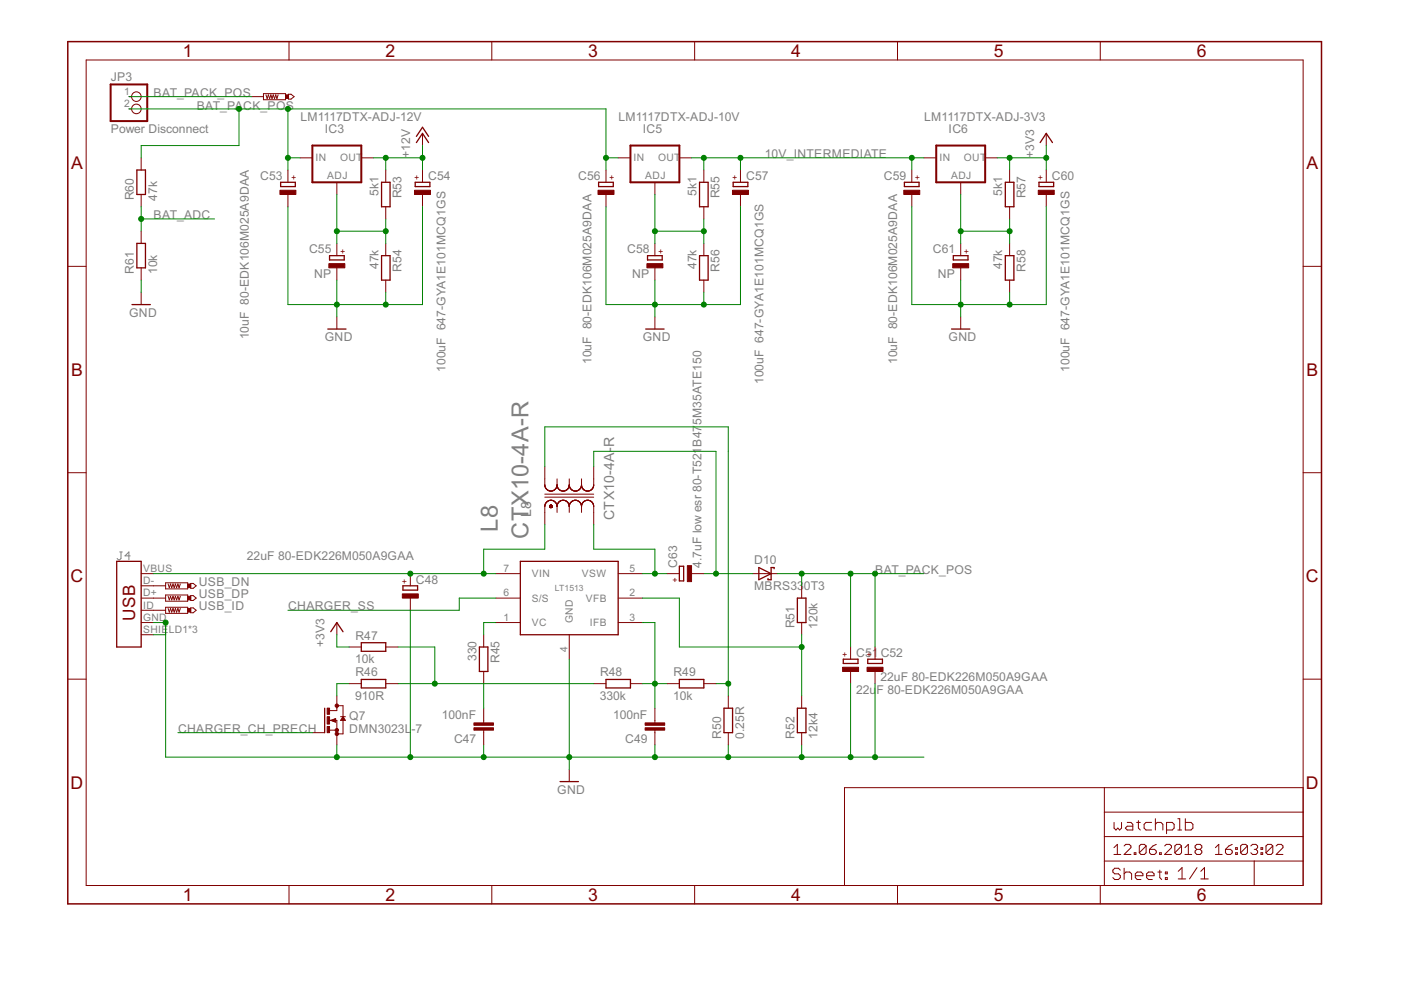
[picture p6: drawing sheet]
<svg xmlns="http://www.w3.org/2000/svg" width="297mm" height="210mm" viewBox="0 0 297 210" stroke-linecap="round" stroke-linejoin="round" font-family="sans-serif">
<path d="M25.4 117h.5M25.7 117v1.4l-.3 .3h-.3l-.3-.3M27.6 117.9h-1.1l.8-.9v1.7" fill="none" stroke="#808080" stroke-width=".21"/>
<path d="M23.5 17.9h7.7v7.8h-7.7zM66.2 30.9h10.4v7.8h-10.4zM133.7 30.9h10.3v7.8h-10.3zM198.5 30.9h10.4v7.8h-10.4z" fill="none" stroke="#800000" stroke-width=".42"/>
<g fill="none" stroke="#800000" stroke-width=".21">
<path d="M18.3 12.7h258v175h-258zM55.9 19.9h4.6v1.2h-4.6zM61.2 20h.5l.7 .5-.7 .5h-.5zM61.3 8.8v3.9M104.3 8.8v3.9M147.3 8.8v3.9M190.3 8.8v3.9M233.3 8.8v3.9M27.3 20.5h.6M27.3 23.1h.6M29.9 33.5v2.5M53.3 20.5h2.6"/>
<path d="M56.4 20.1l.2 .8 .3-.8 .3 .8 .2-.8 .3 .8 .2-.8 .3 .8 .3-.8 .2 .8 .3-.8M61 36v2.7M63.6 33.5h2.6M71.4 38.7v2.5M76.6 33.5h2.6M81.8 36v2.7M89.6 28.3v2.6M89.6 36v2.7M128.5 36v2.7M131.1 33.5h2.6M138.9 38.7v2.5M144 33.5h2.6"/>
<path d="M149.2 36v2.7M157 36v2.7M193.3 36v2.7M195.9 33.5h2.6M203.7 38.7v2.5M208.9 33.5h2.6M214.1 36v2.7M221.8 28.3v2.6M221.8 36v2.7M14.4 56.5h3.9M29.9 41.2v2.6M29.9 49v2.6"/>
<path d="M29.9 56.8v2.6M61 41.2v2.6M71.4 51.6v2.6M71.4 56.8v2.6M81.8 43.8v2.6M81.8 51.6v2.6M81.8 59.4v2.6M89.6 41.2v2.6M128.5 41.2v2.6M138.9 51.6v2.6M138.9 56.8v2.6M149.2 43.8v2.6"/>
<path d="M149.2 51.6v2.6M149.2 59.4v2.6M157 41.2v2.6M193.3 41.2v2.6M203.7 51.6v2.6M203.7 56.8v2.6M214.1 43.8v2.6M214.1 51.6v2.6M214.1 59.4v2.6M221.8 41.2v2.6M276.3 56.5h3.9M29.9 62v2.6"/>
<path d="M71.4 67.2v2.6M138.9 67.2v2.6M203.7 67.2v2.6M115.5 98.9v3.9a1.3 1.3 0 0 0 1.3 1.3 1.3 1.3 0 0 0 1.3-1.3M125.9 98.9v3.9a1.29 1.29 0 0 1-1.3 1.3 1.29 1.29 0 0 1-1.3-1.3M14.4 100.2h3.9M115.5 104.8h10.4M115.5 105.4h10.4M118.1 107.4a1.3 1.3 0 0 0-1.3-1.3 1.3 1.3 0 0 0-1.3 1.3v3.9M118.1 107.4a1.29 1.29 0 0 1 1.3-1.3 1.29 1.29 0 0 1 1.3 1.3M118.1 102.8a1.29 1.29 0 0 0 1.3 1.3 1.29 1.29 0 0 0 1.3-1.3M118.1 101.5v1.3"/>
<path d="M118.1 107.4v1.2M120.7 107.4a1.3 1.3 0 0 1 1.3-1.3 1.3 1.3 0 0 1 1.3 1.3M120.7 102.8a1.3 1.3 0 0 0 1.3 1.3 1.3 1.3 0 0 0 1.3-1.3M120.7 101.5v1.3M120.7 107.4v1.2M123.3 107.4a1.29 1.29 0 0 1 1.3-1.3 1.29 1.29 0 0 1 1.3 1.3v3.9M123.3 101.5v1.3M123.3 107.4v1.2M276.3 100.2h3.9M29.9 121.6h2.6M29.9 126.8h5.2M29.9 132h2.6"/>
<path d="M29.9 124.2h5.2M29.9 129.4h5.2M29.9 134.6h2.6M35.1 123.6h4.7v1.3h-4.7zM35.1 126.2h4.7v1.3h-4.7zM35.1 128.8h4.7v1.2h-4.7zM35.6 129l.3 .8 .3-.8 .2 .8 .3-.8 .2 .8 .3-.8 .2 .8 .3-.8 .3 .8 .2-.8M35.6 126.4l.3 .8 .3-.8 .2 .8 .3-.8 .2 .8 .3-.8 .2 .8 .3-.8 .3 .8 .2-.8M35.6 123.8l.3 .8 .3-.8 .2 .8 .3-.8 .2 .8 .3-.8 .2 .8 .3-.8 .3 .8 .2-.8M40.4 123.7h.6l.6 .5-.6 .5h-.6zM40.4 126.3h.6l.6 .5-.6 .5h-.6zM40.4 128.9h.6l.6 .5-.6 .5h-.6z"/>
<path d="M71.4 132v2.6M74 137.2h2.6M81.8 137.2h2.6M87 121.6v2.6M87 126.8v2.6M102.6 134.6v2.6M105.1 121.6h5.2M105.1 126.8h5.2M105.1 132h5.2M120.7 134.6v5.2M131.1 121.6h5.1M131.1 126.8h5.1"/>
<path d="M131.1 132h5.1M141.4 121.6h2.6M146.6 121.6h2.6M159.6 121.6h5.2M170 124.2v2.6M170 132v2.6M180.3 137.2v2.6M185.5 137.2v2.6M14.4 144h3.9M66.2 155.3h2.6M69.9 152.7h1.5v5.2M69.9 154.8h1.5"/>
<path d="M70.1 152.7l1.1-.3v.7zM71.4 147.6v3.1h-1.5M71.4 149.6h1.3v6h-1.3M72.2 152h1M72.7 152l.5 .7h-1zM74 144.9h2.6M81.8 144.9h2.6M102.6 142.4v2.5M102.6 150.2v3.1M102.6 154.8v3.1M125.9 144.9h2.6M133.7 144.9h2.5"/>
<path d="M138.9 150.2v3.1M138.9 154.8v3.1M141.4 144.9h2.6M149.2 144.9h2.6M154.4 147.6v2.6M154.4 155.3v2.6M170 147.6v2.6M170 155.3v2.6M180.3 142.4v2.5M185.5 142.4v2.5M276.3 144h3.9M120.7 163.1v2.6"/>
<path d="M234.1 167v20.7M234.1 177.4h42.2M234.1 172.2h42.2M236.2 179.7l.7-.7v2.2M236.2 174.4v1.2l.4 .4 .4-.4 .4 .4 .4-.4v-1.2M238.3 179.4l.4-.4h.7l.4 .4v.3l-1.5 1.5h1.5M239 174.4h.8l.4 .4v1.2h-1.2l-.4-.4 .4-.4h1.2M241 174.4h.8M241.4 174v1.6l.4 .4M243 179.4v1.4l-.4 .4h-.7l-.3-.4M243 179.4l-.4-.4h-.7l-.3 .4v1.4M243 179.4l-1.4 1.4"/>
<path d="M244.2 174.4h-1.2l-.4 .4v.8l.4 .4h1.2M245 174.8l.3-.4h.8l.4 .4v1.2M245 173.6v2.4M245.2 179l-.8 .4-.7 .7M246.9 179.4l.4-.4h.7l.4 .4v.3l-1.5 1.5h1.5M247.3 176h1.2l.4-.4v-.8l-.4-.4h-1.2v2.4M249.7 176h.8M249.7 173.6h.4v2.4M250.5 179.4v1.4l-.4 .4h-.7l-.3-.4M250.5 179.4l-.4-.4h-.7l-.3 .4v1.4M250.5 179.4l-1.4 1.4M251.2 179.7l.7-.7v2.2"/>
<path d="M251.3 173.6v2.4h1.2l.4-.4v-.8l-.4-.4h-1.2M257.7 179.7l.7-.7v2.2M261.3 179l-.8 .4-.7 .7M262 179.7h.3v.4h-.3zM264.5 179.4v1.4l-.4 .4h-.7l-.4-.4M264.5 179.4l-.4-.4h-.7l-.4 .4v1.4M264.5 179.4l-1.5 1.4M265.2 179.4l.4-.4h.7l.3 .4v.3l-.3 .4M267.4 179.7h.3v.4h-.3zM269.9 179.4v1.4l-.4 .4h-.7l-.4-.4M269.9 179.4l-.4-.4h-.7l-.4 .4v1.4M269.9 179.4l-1.5 1.4"/>
<path d="M270.6 179.4l.3-.4h.8l.3 .4v.3l-1.4 1.5h1.4M276.3 167h-97.3v20.7M61.3 187.7v3.9M104.3 187.7v3.9M147.3 187.7v3.9M190.3 187.7v3.9M233.3 187.7v3.9M234.1 182.6h42.2M236.2 181.2h1.4M237.5 184.5l-.4-.4h-.8l-.4 .4v.4l.4 .4h.8l.4 .4v.4l-.4 .4h-.8l-.4-.4M238.3 185.3l.4-.4h.8l.4 .4v1.2M238.3 184.1v2.4"/>
<path d="M240.5 180.8h.3v.4h-.3zM240.7 185.7h1.6v-.4l-.4-.4h-.8l-.4 .4v.8l.4 .4h.8M243.1 185.7h1.6v-.4l-.4-.4h-.8l-.4 .4v.8l.4 .4h.8M243.7 180.1h1.1l.4 .3v.4l-.4 .4h-.7l-.4-.4zM245.5 184.9h.8M245.9 180.8h.3v.4h-.3zM245.9 184.5v1.6l.4 .4M247.1 184.9h.4v.4h-.4zM247.1 186.1h.4v.4h-.4zM249.8 184.7l.8-.7v2.4M249.8 186.4h1.6M251.2 181.2h1.5"/>
<path d="M253.7 180.1l-.3 .3v.4l.3 .4h.7l.4-.4v-.4l-.4-.3M253.7 180.1l-.3-.4v-.3l.3-.4h.7l.4 .4v.3l-.4 .4M253.7 180.1h.7M253.8 184l-1.6 2.4M254.6 186.4h1.6M254.6 184.7l.8-.7v2.4M257.7 181.2h1.4M259.8 180.1h1.1l.4 .3v.4l-.4 .4h-.7l-.4-.4zM262 180.8h.3v.4h-.3zM265.9 182.6v5.1M265.9 180.1h.4M266.3 180.1l.3 .3v.4l-.3 .4h-.7l-.4-.4"/>
<path d="M267.4 180.8h.3v.4h-.3z"/>
<circle cx="28.9" cy="20.5" r="1.02"/>
<circle cx="28.9" cy="23.1" r="1.02"/>
<circle cx="116.8" cy="107.4" r=".26"/>
</g>
<path d="M14.4 8.8h265.8v182.8h-265.8z" fill="none" stroke="#800000" stroke-width=".32"/>
<g fill="none" stroke="#800000" stroke-width=".28">
<path d="M29 36h1.8v5.2h-1.8zM59.5 38.7h3.1v.9h-3.1zM80.9 38.7h1.8v5.1h-1.8zM88 38.7h3.1v.9h-3.1zM88.3 30.2l1.3-1.9 1.3 1.9M88.3 28.9l1.3-1.9 1.3 1.9M126.9 38.7h3.1v.9h-3.1zM148.3 38.7h1.8v5.1h-1.8zM155.4 38.7h3.2v.9h-3.2zM191.7 38.7h3.2v.9h-3.2zM213.1 38.7h1.9v5.1h-1.9zM220.3 38.7h3.1v.9h-3.1z"/>
<path d="M220.5 30.2l1.3-1.9 1.3 1.9M29 51.6h1.8v5.2h-1.8zM69.9 54.2h3.1v.9h-3.1zM80.9 54.2h1.8v5.2h-1.8zM137.3 54.2h3.1v.9h-3.1zM148.3 54.2h1.8v5.2h-1.8zM202.1 54.2h3.1v.9h-3.1zM213.1 54.2h1.9v5.2h-1.9zM28 64.6h3.9M69.5 69.8h3.9M136.9 69.8h3.9M201.7 69.8h3.9"/>
<path d="M24.7 119h5.2v18.2h-5.2zM110.3 119h20.8v15.6h-20.8zM70.1 133.9l1.3-1.9 1.3 1.9M76.6 136.3h5.2v1.8h-5.2zM85.4 124.2h3.1v.9h-3.1zM101.6 137.2h1.8v5.2h-1.8zM144 120.1h.9v3.1h-.9zM160.9 120.3l2.6 1.3-2.6 1.3zM164.1 120.6v-.3h-.6v2.6h-.7v-.2M169.1 126.8h1.8v5.2h-1.8zM178.8 139.8h3.1v.9h-3.1zM184 139.8h3.1v.9h-3.1z"/>
<path d="M68.8 150.2v5.1M70.4 152.7l.6 .3v-.5l-.5 .2M72.7 152.2l.3 .4h-.5zM76.6 144.1h5.2v1.8h-5.2zM128.5 144.1h5.2v1.8h-5.2zM144 144.1h5.2v1.8h-5.2zM153.5 150.2h1.8v5.1h-1.8zM169.1 150.2h1.8v5.1h-1.8zM118.7 165.7h3.9"/>
</g>
<path d="M116.8 107.4v.1" fill="none" stroke="#800000" stroke-width=".53"/>
<g fill="#800000" stroke="#800000" stroke-width=".21">
<path d="M85.3 125.9h3.4v.9h-3.4z"/>
<path d="M69.4 150.1h.5v1.3h-.5z"/>
<path d="M69.4 154h.5v1.3h-.5z"/>
<path d="M69.4 152h.5v1.5h-.5z"/>
<path d="M100.5 153.3h4.1v.5h-4.1z"/>
<path d="M100.5 154.3h4.1v.5h-4.1z"/>
<path d="M136.8 153.3h4.1v.5h-4.1z"/>
<path d="M136.8 154.3h4.1v.5h-4.1z"/>
<path d="M178.6 141.5h3.4v.9h-3.4z"/>
<path d="M183.8 141.5h3.4v.9h-3.4z"/>
<path d="M59.4 40.3h3.3v.9h-3.3z"/>
<path d="M87.9 40.3h3.4v.9h-3.4z"/>
<path d="M69.7 55.9h3.4v.9h-3.4z"/>
<path d="M126.8 40.3h3.4v.9h-3.4z"/>
<path d="M155.3 40.3h3.4v.9h-3.4z"/>
<path d="M137.2 55.9h3.3v.9h-3.3z"/>
<path d="M191.6 40.3h3.4v.9h-3.4z"/>
<path d="M220.1 40.3h3.4v.9h-3.4z"/>
<path d="M202 55.9h3.4v.9h-3.4z"/>
<path d="M60.5 20.1h.7v.8h-.7z"/>
<path d="M39.8 129h.6v.8h-.6z"/>
<path d="M39.8 126.4h.6v.8h-.6z"/>
<path d="M39.8 123.8h.6v.8h-.6z"/>
<path d="M145.7 119.9h.9v3.4h-.9z"/>
</g>
<g fill="#800000" stroke="#800000" stroke-width=".21">
<circle cx="71.4" cy="155.6" r=".36"/>
<circle cx="71.4" cy="154.8" r=".36"/>
<circle cx="71.4" cy="149.6" r=".36"/>
</g>
<g fill="none" stroke="#008000" stroke-width=".21">
<path d="M27.3 23.1h101.2v12.9M27.3 20.5h26M50.7 23.1v7.8h-20.8v2.6M61 33.5h2.6M61 23.1v12.9M79.2 33.5h10.4M81.8 33.5v2.5M89.6 30.9v5.1M128.5 33.5h2.6M146.6 33.5h49.3M149.2 33.5v2.5M157 33.5v2.5"/>
<path d="M193.3 33.5v2.5M211.5 33.5h10.3M214.1 33.5v2.5M221.8 30.9v5.1M29.9 43.8v5.2M29.9 59.4v2.6M29.9 46.4h15.6M61 43.8v20.8h28.6v-20.8M71.4 41.2v10.4M71.4 59.4v7.8M71.4 49h10.4M81.8 46.4v5.2"/>
<path d="M128.5 43.8v20.8h28.5v-20.8M138.9 41.2v10.4M138.9 59.4v7.8M138.9 49h10.3M149.2 46.4v5.2M193.3 43.8v20.8h28.5v-20.8M203.7 41.2v10.4M203.7 59.4v7.8M203.7 49h10.4M214.1 46.4v5.2M81.8 62v2.6M149.2 62v2.6"/>
<path d="M214.1 62v2.6M115.5 98.9v-8.4h38.9v57.1M125.9 98.9v-3.2h25.9v25.9M115.5 111.3v5.1h-12.9v5.2M125.9 111.3v5.1h13v5.2M32.5 132h2.6v28.5h160.8M32.5 134.6h2.6M32.5 121.6h72.6M71.4 134.6v2.6h2.6M84.4 137.2h7.8v7.7M87 129.4v31.1M105.1 132h-2.5v2.6"/>
<path d="M105.1 126.8h-7.7v2.6h-36.4M120.7 139.8v23.3M136.2 126.8h7.8v10.4h26M136.2 132h2.7v18.2M136.2 121.6h5.2M149.2 121.6h10.4M164.8 121.6h31.1M170 121.6v2.6M170 134.6v13M180.3 121.6v15.6M185.5 121.6v15.6M37.7 155.3h28.5"/>
<path d="M71.4 157.9v2.6M74 144.9h-2.6v2.7M84.4 144.9h41.5M102.6 144.9v5.3M102.6 157.9v2.6M136.2 144.9h5.2M138.9 157.9v2.6M151.8 144.9h2.6M154.4 157.9v2.6M170 157.9v2.6M180.3 144.9v15.6M185.5 144.9v15.6"/>
</g>
<g fill="#008000" stroke="#008000" stroke-width=".21">
<circle cx="214.1" cy="33.5" r=".53"/>
<circle cx="221.8" cy="33.5" r=".53"/>
<circle cx="120.7" cy="160.5" r=".53"/>
<circle cx="102.6" cy="160.5" r=".53"/>
<circle cx="87" cy="160.5" r=".53"/>
<circle cx="138.9" cy="160.5" r=".53"/>
<circle cx="154.4" cy="160.5" r=".53"/>
<circle cx="170" cy="160.5" r=".53"/>
<circle cx="180.3" cy="160.5" r=".53"/>
<circle cx="185.5" cy="160.5" r=".53"/>
<circle cx="71.4" cy="160.5" r=".53"/>
<circle cx="35.1" cy="132" r=".53"/>
<circle cx="81.8" cy="64.6" r=".53"/>
<circle cx="71.4" cy="64.6" r=".53"/>
<circle cx="149.2" cy="64.6" r=".53"/>
<circle cx="138.9" cy="64.6" r=".53"/>
<circle cx="214.1" cy="64.6" r=".53"/>
<circle cx="203.7" cy="64.6" r=".53"/>
<circle cx="81.8" cy="33.5" r=".53"/>
<circle cx="89.6" cy="33.5" r=".53"/>
<circle cx="180.3" cy="121.6" r=".53"/>
<circle cx="170" cy="121.6" r=".53"/>
<circle cx="185.5" cy="121.6" r=".53"/>
<circle cx="138.9" cy="121.6" r=".53"/>
<circle cx="102.6" cy="121.6" r=".53"/>
<circle cx="87" cy="121.6" r=".53"/>
<circle cx="92.2" cy="144.9" r=".53"/>
<circle cx="138.9" cy="144.9" r=".53"/>
<circle cx="154.4" cy="144.9" r=".53"/>
<circle cx="170" cy="137.2" r=".53"/>
<circle cx="81.8" cy="49" r=".53"/>
<circle cx="71.4" cy="49" r=".53"/>
<circle cx="149.2" cy="49" r=".53"/>
<circle cx="138.9" cy="49" r=".53"/>
<circle cx="193.3" cy="33.5" r=".53"/>
<circle cx="149.2" cy="33.5" r=".53"/>
<circle cx="157" cy="33.5" r=".53"/>
<circle cx="214.1" cy="49" r=".53"/>
<circle cx="203.7" cy="49" r=".53"/>
<circle cx="61" cy="33.5" r=".53"/>
<circle cx="61" cy="23.1" r=".53"/>
<circle cx="128.5" cy="33.5" r=".53"/>
<circle cx="50.7" cy="23.1" r=".53"/>
<circle cx="29.9" cy="46.4" r=".53"/>
<circle cx="151.8" cy="121.6" r=".53"/>
</g>
<g font-size="5.6" fill="#808080">
<text x="105.6" y="112.7" transform="rotate(-90 105.6 112.7)">L8</text>
<text x="112.1" y="114.4" transform="rotate(-90 112.1 114.4)">CTX10-4A-R</text>
</g>
<g font-size="4.2" fill="#800000">
<text x="38.7" y="12.1">1</text>
<text x="81.7" y="12.1">2</text>
<text x="124.7" y="12.1">3</text>
<text x="167.7" y="12.1">4</text>
<text x="210.7" y="12.1">5</text>
<text x="253.8" y="12.1">6</text>
<text x="15.1" y="35.9">A</text>
<text x="277" y="35.9">A</text>
<text x="15.1" y="79.7">B</text>
<text x="277" y="79.7">B</text>
<text x="15" y="123.4">C</text>
<text x="276.9" y="123.4">C</text>
<text x="15" y="167.2">D</text>
<text x="276.9" y="167.2">D</text>
<text x="38.7" y="191">1</text>
<text x="81.7" y="191">2</text>
<text x="124.7" y="191">3</text>
<text x="167.7" y="191">4</text>
<text x="210.7" y="191">5</text>
<text x="253.8" y="191">6</text>
</g>
<text font-size="4.1" fill="#800000" x="28.7" y="131.7" transform="rotate(-90 28.7 131.7)">USB</text>
<g font-size="3.3" fill="#808080">
<text x="130.2" y="94.8" transform="rotate(-90 130.2 94.8)">R</text>
<text x="112.6" y="109.6" transform="rotate(-90 112.6 109.6)">L8</text>
<text x="130.2" y="110.3" transform="rotate(-90 130.2 110.3)">CTX10-4A-</text>
</g>
<g font-size="2.9" fill="#808080">
<text x="23.5" y="17.3">JP3</text>
<text x="32.6" y="20.5">BAT_PACK_POS</text>
<text x="41.7" y="23.4">BAT_PA</text>
<text x="51.6" y="23.4">CK_POS</text>
<text x="23.5" y="28.3">Power Disconnect</text>
<text x="63.7" y="25.7">LM1117DTX-ADJ-12V</text>
<text x="68.9" y="28.3">IC3</text>
<text x="131.1" y="25.7">LM1117DTX-ADJ-10V</text>
<text x="136.3" y="28.3">IC5</text>
<text x="195.9" y="25.7">LM1117DTX-ADJ-3V3</text>
<text x="201.1" y="28.3">IC6</text>
<text x="87" y="33.5" transform="rotate(-90 87 33.5)">+12V</text>
<text x="162.2" y="33.5">10V_INTERMEDIATE</text>
<text x="219.2" y="33.5" transform="rotate(-90 219.2 33.5)">+3V3</text>
<text x="55.2" y="38.2">C53</text>
<text x="80.2" y="41.5" transform="rotate(-90 80.2 41.5)">5k1</text>
<text x="90.8" y="38.2">C54</text>
<text x="122.6" y="38.2">C56</text>
<text x="147.7" y="41.5" transform="rotate(-90 147.7 41.5)">5k1</text>
<text x="158.2" y="38.2">C57</text>
<text x="187.4" y="38.2">C59</text>
<text x="212.5" y="41.5" transform="rotate(-90 212.5 41.5)">5k1</text>
<text x="223" y="38.2">C60</text>
<text x="28.4" y="42.5" transform="rotate(-90 28.4 42.5)">R60</text>
<text x="32.6" y="46.4">BAT_ADC</text>
<text x="33.3" y="42.5" transform="rotate(-90 33.3 42.5)">47k</text>
<text x="85.1" y="42.1" transform="rotate(-90 85.1 42.1)">R53</text>
<text x="152.6" y="42.1" transform="rotate(-90 152.6 42.1)">R55</text>
<text x="217.4" y="42.1" transform="rotate(-90 217.4 42.1)">R57</text>
<text x="65.5" y="53.7">C55</text>
<text x="133" y="53.7">C58</text>
<text x="197.8" y="53.7">C61</text>
<text x="28.4" y="58" transform="rotate(-90 28.4 58)">R61</text>
<text x="33.3" y="58.1" transform="rotate(-90 33.3 58.1)">10k</text>
<text x="66.6" y="58.9">NP</text>
<text x="80.2" y="57" transform="rotate(-90 80.2 57)">47k</text>
<text x="85.1" y="57.6" transform="rotate(-90 85.1 57.6)">R54</text>
<text x="134" y="58.9">NP</text>
<text x="147.7" y="57" transform="rotate(-90 147.7 57)">47k</text>
<text x="152.6" y="57.6" transform="rotate(-90 152.6 57.6)">R56</text>
<text x="198.8" y="58.9">NP</text>
<text x="212.5" y="57" transform="rotate(-90 212.5 57)">47k</text>
<text x="217.4" y="57.6" transform="rotate(-90 217.4 57.6)">R58</text>
<text x="27.4" y="67.2">GND</text>
<text x="52.8" y="72" transform="rotate(-90 52.8 72)">10uF 80-EDK106M025A9DAA</text>
<text x="68.9" y="72.4">GND</text>
<text x="125.4" y="77.2" transform="rotate(-90 125.4 77.2)">10uF 80-EDK106M025A9DAA</text>
<text x="136.3" y="72.4">GND</text>
<text x="190.2" y="77.2" transform="rotate(-90 190.2 77.2)">10uF 80-EDK106M025A9DAA</text>
<text x="201.1" y="72.4">GND</text>
<text x="94.5" y="78.8" transform="rotate(-90 94.5 78.8)">100uF 647-GYA1E101MCQ1GS</text>
<text x="161.9" y="81.4" transform="rotate(-90 161.9 81.4)">100uF 647-GYA1E101MCQ1GS</text>
<text x="226.7" y="78.8" transform="rotate(-90 226.7 78.8)">100uF 647-GYA1E101MCQ1GS</text>
<text x="148.7" y="90.1" transform="rotate(-90 148.7 90.1)">5M35ATE150</text>
<text x="52.4" y="118.7">22uF 80-EDK226M050A9GAA</text>
<text x="159.9" y="119.7">D10</text>
<text x="42.2" y="124.2">USB_DN</text>
<text x="88.2" y="123.7">C48</text>
<text x="143.5" y="120.4" transform="rotate(-90 143.5 120.4)">C63</text>
<text x="148.7" y="120.5" transform="rotate(-90 148.7 120.5)">4.7uF low esr 80-T521B47</text>
<text x="159.9" y="125.1">MBRS33</text>
<text x="170.4" y="125.1">0T3</text>
<text x="185.6" y="121.6">BAT_PACK_POS</text>
<text x="42.2" y="129.4">USB_ID</text>
<text x="42.2" y="126.8">USB_DP</text>
<text x="61.1" y="129.4">CHARGER_SS</text>
<text x="68.8" y="137.2" transform="rotate(-90 68.8 137.2)">+3V3</text>
<text x="75.4" y="135.7">R47</text>
<text x="168.4" y="133.2" transform="rotate(-90 168.4 133.2)">R51</text>
<text x="173.3" y="133.3" transform="rotate(-90 173.3 133.3)">120k</text>
<text x="75.3" y="140.6">10k</text>
<text x="75.4" y="143.4">R46</text>
<text x="101" y="140.1" transform="rotate(-90 101 140.1)">330</text>
<text x="105.9" y="140.6" transform="rotate(-90 105.9 140.6)">R45</text>
<text x="127.2" y="143.4">R48</text>
<text x="142.8" y="143.4">R49</text>
<text x="181.6" y="139.3">C51</text>
<text x="186.7" y="139.3">C52</text>
<text x="75.3" y="148.3">910R</text>
<text x="127.2" y="148.3">330k</text>
<text x="142.7" y="148.3">10k</text>
<text x="181.5" y="147.1">22u</text>
<text x="185.8" y="147.1">F 80-EDK226M050A9GAA</text>
<text x="186.7" y="144.5">22uF 80-EDK226M050A9GAA</text>
<text x="37.8" y="155.3">CHARGER_CH_PRECH</text>
<text x="74.1" y="155.3">DMN3023L</text>
<text x="74.1" y="152.7">Q7</text>
<text x="87.3" y="155.3">-7</text>
<text x="93.7" y="152.4">100nF</text>
<text x="130" y="152.4">100nF</text>
<text x="96.3" y="157.5">C47</text>
<text x="132.6" y="157.5">C49</text>
<text x="152.9" y="156.6" transform="rotate(-90 152.9 156.6)">R50</text>
<text x="157.8" y="156.6" transform="rotate(-90 157.8 156.6)">0.25R</text>
<text x="168.4" y="156.6" transform="rotate(-90 168.4 156.6)">R52</text>
<text x="173.3" y="156.6" transform="rotate(-90 173.3 156.6)">12k4</text>
<text x="118.1" y="168.3">GND</text>
</g>
<g font-size="2.4" fill="#808080">
<text x="26.3" y="20.1">1</text>
<text x="26.3" y="22.7">2</text>
<text x="66.9" y="34.1">IN</text>
<text x="72.1" y="34.1">OUT</text>
<text x="134.3" y="34.1">IN</text>
<text x="139.5" y="34.1">OUT</text>
<text x="199.2" y="34.1">IN</text>
<text x="204.4" y="34.1">OUT</text>
<text x="69.4" y="37.9">ADJ</text>
<text x="136.8" y="37.9">ADJ</text>
<text x="201.6" y="37.9">ADJ</text>
<text x="30.3" y="123.9">D-</text>
<text x="30.3" y="121.3">VBUS</text>
<text x="106.7" y="121.3">7</text>
<text x="112.7" y="122.4">VIN</text>
<text x="123.4" y="122.4">VSW</text>
<text x="133.5" y="121.3">5</text>
<text x="30.3" y="126.4">D+</text>
<text x="30.3" y="131.6">GND</text>
<text x="30.3" y="129">ID</text>
<text x="106.7" y="126.4">6</text>
<text x="106.7" y="131.6">1</text>
<text x="112.7" y="127.6">S/S</text>
<text x="124.2" y="127.6">VFB</text>
<text x="133.5" y="126.4">2</text>
<text x="133.5" y="131.6">3</text>
<text x="30.3" y="134.2">SHIE</text>
<text x="35.8" y="134.2">LD1*3</text>
<text x="112.7" y="132.8">VC</text>
<text x="121.5" y="132.2" transform="rotate(-90 121.5 132.2)">GND</text>
<text x="125.1" y="132.8">IFB</text>
<text x="120.3" y="138.2" transform="rotate(-90 120.3 138.2)">4</text>
</g>
<g font-size="2" fill="#800000">
<text x="62.9" y="38.2" transform="rotate(-90 62.9 38.2)">+</text>
<text x="89" y="38.2" transform="rotate(-90 89 38.2)">+</text>
<text x="130.4" y="38.2" transform="rotate(-90 130.4 38.2)">+</text>
<text x="156.4" y="38.2" transform="rotate(-90 156.4 38.2)">+</text>
<text x="195.2" y="38.2" transform="rotate(-90 195.2 38.2)">+</text>
<text x="221.2" y="38.2" transform="rotate(-90 221.2 38.2)">+</text>
<text x="73.3" y="53.8" transform="rotate(-90 73.3 53.8)">+</text>
<text x="140.7" y="53.8" transform="rotate(-90 140.7 53.8)">+</text>
<text x="205.6" y="53.8" transform="rotate(-90 205.6 53.8)">+</text>
<text x="86.4" y="123.8" transform="rotate(-90 86.4 123.8)">+</text>
<text x="142.6" y="123.5">+</text>
<text x="179.7" y="139.4" transform="rotate(-90 179.7 139.4)">+</text>
<text x="184.9" y="139.4" transform="rotate(-90 184.9 139.4)">+</text>
</g>
<text font-size="2" fill="#808080" x="117.6" y="125.3">LT1513</text>
</svg>
